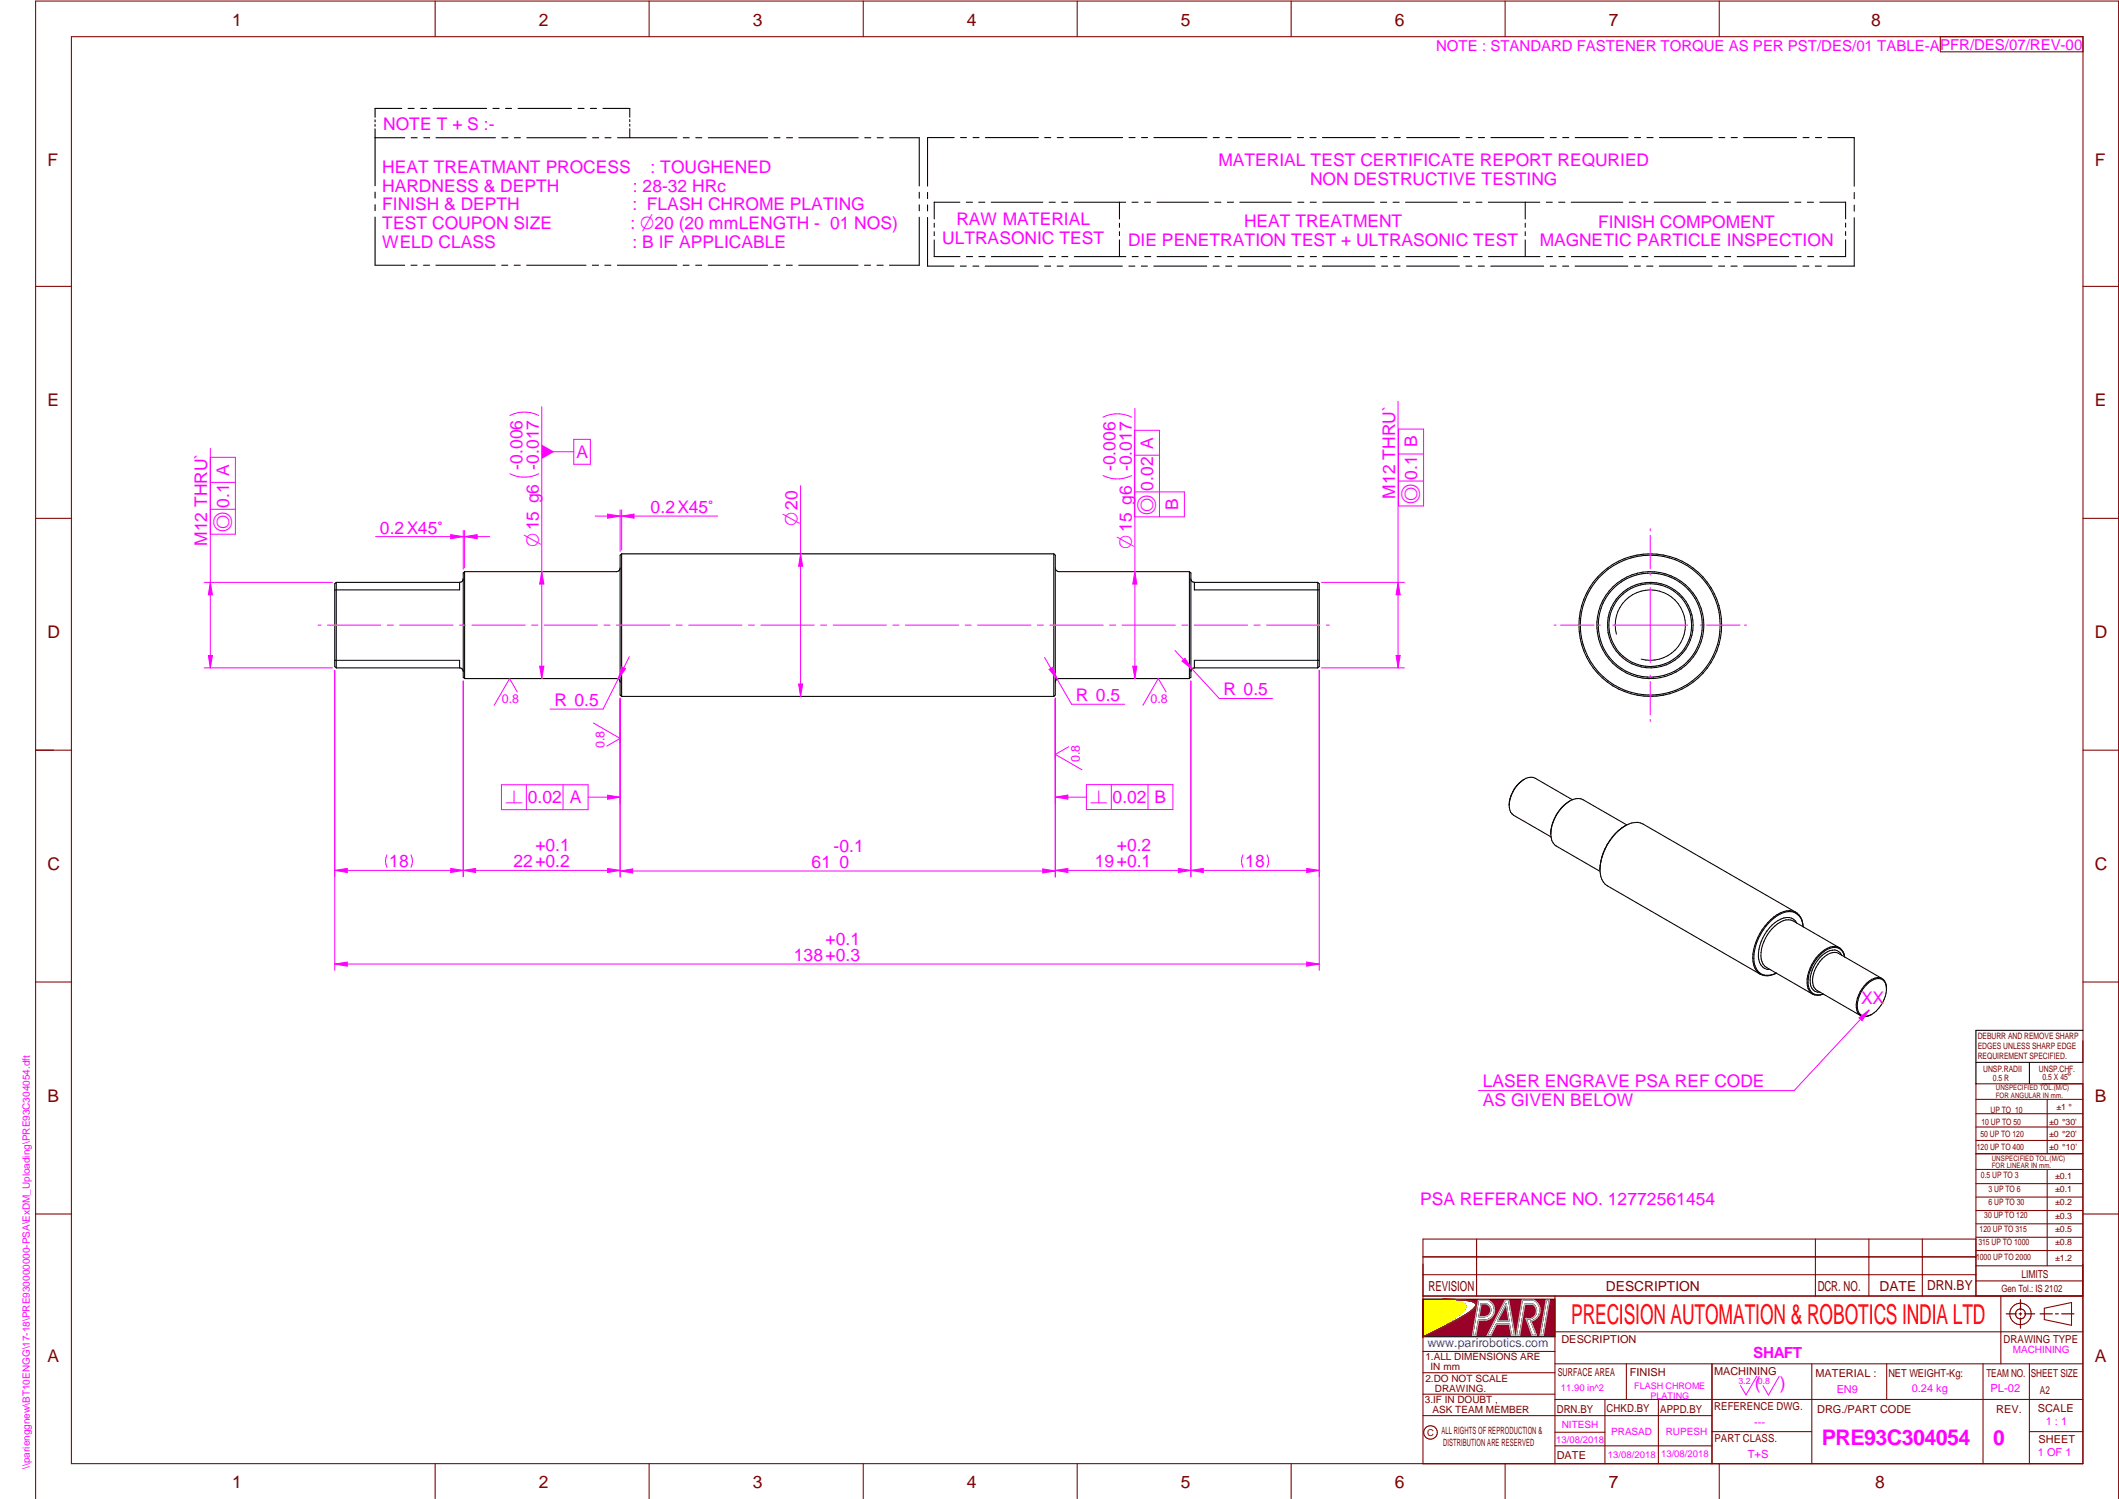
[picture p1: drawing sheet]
<svg xmlns="http://www.w3.org/2000/svg" width="594mm" height="420mm" viewBox="0 0 594 420" stroke-linecap="round" stroke-linejoin="round" font-family="sans-serif">
<g fill="none" stroke="#800000" stroke-width=".3">
<path d="M20 10.3h564v400h-564zM122 .3v10M182 .3v10M242 .3v10M302 .3v10M362 .3v10M422 .3v10M482 .3v10M10 80.3h10M584 80.3h10M10 145.3h10M584 145.3h10"/>
<path d="M10 210.3h10M584 210.3h10M10 275.3h10M584 275.3h10M10 340.3h10M584 340.3h10M122 410.3v9.7M182 410.3v9.7M242 410.3v9.7M302 410.3v9.7M362 410.3v9.7M422 410.3v9.7"/>
<path d="M482 410.3v9.7M10 420v-419.7h584v419.7"/>
</g>
<path d="M414.5 364.5h2.9a2.93 2.93 0 0 1 1.6 3 2.93 2.93 0 0 1-2.2 2.5l-2.3 .1-.7 4.2h-1zM422 364.5h1l1.7 9.8h-1l-.5-3.1h-3.7l-1.5 3.1h-1.1zM426.8 364.4h3.2a3.1 3.1 0 0 1 1.7 3.3 3.1 3.1 0 0 1-2.5 2.6l1.6 4h-1.3l-1.7-4.8a2.22 2.22 0 0 0 2.8-1.1 2.22 2.22 0 0 0-.8-2.8h-2.3l-1.5 8.7h-.9zM433.5 364.4h.9l-1.7 9.9h-.9z" fill="none" stroke="#991b1e" stroke-width=".34"/>
<path d="M415.2 365.5h1.5a1.85 1.85 0 0 1 1.2 2 1.85 1.85 0 0 1-1.7 1.6h-1.6z" fill-rule="evenodd" fill="#990026"/>
<path d="M415.2 365.5h1.5a1.85 1.85 0 0 1 1.2 2 1.85 1.85 0 0 1-1.7 1.6h-1.6z" fill="none" stroke="#991b1e" stroke-width=".34"/>
<path d="M422.3 365.5l.7 4.7h-3.1z" fill="#990026"/>
<path d="M422.3 365.5l.7 4.7h-3.1z" fill="none" stroke="#991b1e" stroke-width=".34"/>
<path d="M404.5 364.2l6.3 .2a3.3 3.3 0 0 1 3 1.2 1.91 1.91 0 0 1-.9 1.5l-4.4 2.8-9.6 4.8 5.5-3.1 4.4-2.9a3.9 3.9 0 0 0 2.1-2.7l-.4-.6-.7-.4-5.1-.8M414.5 364.5h2.9a2.93 2.93 0 0 1 1.6 3 2.93 2.93 0 0 1-2.2 2.5l-2.3 .1-.7 4.2h-1zM415.2 365.5h1.5a1.85 1.85 0 0 1 1.2 2 1.85 1.85 0 0 1-1.7 1.6h-1.6zM422 364.5h1l1.7 9.8h-1l-.5-3.1h-3.7l-1.5 3.1h-1.1zM422.3 365.5l.7 4.7h-3.1zM426.8 364.4h3.2a3.1 3.1 0 0 1 1.7 3.3 3.1 3.1 0 0 1-2.5 2.6l1.6 4h-1.3l-1.7-4.8a2.22 2.22 0 0 0 2.8-1.1 2.22 2.22 0 0 0-.8-2.8h-2.3l-1.5 8.7h-.9zM433.5 364.4h.9l-1.7 9.9h-.9z" fill="none" stroke="#000" stroke-width=".34"/>
<circle cx="410.8" cy="365.7" r=".17" fill="#000"/>
<path d="M415.2 365.5h1.5a1.85 1.85 0 0 1 1.2 2 1.85 1.85 0 0 1-1.7 1.6h-1.6zM422.3 365.5l.7 4.7h-3.1z" fill="none" stroke="#c0c0c0" stroke-width=".34"/>
<path d="M398.9 364.2h5.8l4.4 .7a1.53 1.53 0 0 1 1.8 1.6l-1.1 1.4-2.1 1.6-8.8 5.2z" fill-rule="evenodd" fill="#ff0"/>
<path d="M410.8 365.7a2.48 2.48 0 0 1-1.5 2.6l-3.4 2.4-7 4" fill="none" stroke="#f1eb1f" stroke-width=".34"/>
<circle cx="410.8" cy="365.7" r=".17" fill="#f1eb1f"/>
<path d="M410.8 365.7l-1-.7-3.3-.6-1.8-.2h-5.8v10.5" fill="none" stroke="#f1eb1f" stroke-width=".34"/>
<path d="M404.5 364.2l3.5 .4 2 .6a1.08 1.08 0 0 1 .6 1.8l-2.4 2.2-9.3 5.5" fill="none" stroke="#ff0" stroke-width=".34"/>
<path d="M398.9 364.2v10.5" fill="none" stroke="#000" stroke-width=".34"/>
<path d="M398.9 364.2v10.5" fill="none" stroke="#000" stroke-width=".3"/>
<path d="M404.5 364.2l7.3 .4 1.5 .4 .5 .4v.5l-1.1 1.3-2.9 2-10.9 5.5h37v-10.5zM414.5 364.5h2.9a2.93 2.93 0 0 1 1.6 3 2.93 2.93 0 0 1-2.2 2.5l-2.3 .1-.7 4.2h-1zM426.8 364.4h3.2a3.1 3.1 0 0 1 1.7 3.3 3.1 3.1 0 0 1-2.5 2.6l1.6 4h-1.3l-1.7-4.8a2.22 2.22 0 0 0 2.8-1.1 2.22 2.22 0 0 0-.8-2.8h-2.3l-1.5 8.7h-.9zM433.5 364.4h.9l-1.7 9.9h-.9zM422 364.5h1l1.7 9.8h-1l-.5-3.1h-3.7l-1.5 3.1h-1.1z" fill-rule="evenodd" fill="#990026"/>
<g fill="none" stroke="#000" stroke-width=".3">
<path d="M173.9 159.2a1.01 1.01 0 0 1-1 1h-42.6M174.3 155.2l-.4 .4v39.2l.4 .4M174.3 155.2v40M174.3 155.2h121.1M295.4 155.2v40M295.4 155.2l.5 .4v39.2l-.5 .4M295.9 159.2a1.01 1.01 0 0 0 1 1h36.6M94.3 163.2l-.5 .4v23.2l.5 .4M94.3 163.2v24M94.3 163.2h34.6M128.9 163.2v2.2M129.9 162.2a1.01 1.01 0 0 1-1 1"/>
<path d="M130.3 160.2l-.4 .4v29.2l.4 .4M130.3 160.2v30M333.5 160.2v30M333.5 160.2l.4 .4v29.2l-.4 .4M333.9 162.2a.94 .94 0 0 0 .9 1M334.8 163.2h34.6M334.8 163.2v2.2M369.4 163.2v24M369.4 163.2l.5 .4v23.2l-.5 .4M94.3 187.2h34.6M128.9 187.2a1.01 1.01 0 0 1 1 1M128.9 185.1v2.1"/>
<path d="M130.3 190.2h42.6a1.01 1.01 0 0 1 1 1M174.3 195.2h121.1M333.5 190.2h-36.6a1.01 1.01 0 0 0-1 1M334.8 187.2h34.6M334.8 187.2a.94 .94 0 0 0-.9 1M334.8 185.1v2.1M554 297.8h29.9M569 297.8v6M583.9 288.8h-29.9v15M398.9 364.2h37v10.5h-37"/>
<circle cx="462.7" cy="175.2" r="11.6"/>
<circle cx="462.7" cy="175.2" r="19.6"/>
<circle cx="462.7" cy="175.2" r="14.6"/>
<circle cx="462.7" cy="175.2" r="12"/>
<circle cx="462.7" cy="175.2" r="20"/>
<circle cx="462.7" cy="175.2" r="15"/>
</g>
<path d="M404.2 372.1l-.4 .2M404.5 364.2l5.5 .2zM410 364.4l3 .5M411.1 368.3l-6.2 3.5M411.1 368.3l-3.3 2-8.9 4.4 4.6-2.2M413 364.9l.5 .3M413 364.9l.8 .5M413.3 366.7l-2.2 1.6M413.6 365.3h.1M413.8 365.4v.6l-.5 .6M413.8 365.4v.2M413.8 365.8l-.8 1.2-1.6 1.2" fill="none" stroke="#991b1e" stroke-width=".34"/>
<path d="M414.5 364.5h2.9a2.93 2.93 0 0 1 1.6 3 2.93 2.93 0 0 1-2.2 2.5l-2.3 .1-.7 4.2h-1zM422 364.5h1l1.7 9.8h-1l-.5-3.1h-3.7l-1.5 3.1h-1.1zM426.8 364.4h3.2a3.1 3.1 0 0 1 1.7 3.3 3.1 3.1 0 0 1-2.5 2.6l1.6 4h-1.3l-1.7-4.8a2.22 2.22 0 0 0 2.8-1.1 2.22 2.22 0 0 0-.8-2.8h-2.3l-1.5 8.7h-.9zM433.5 364.4h.9l-1.7 9.9h-.9z" fill="none" stroke="#c0c0c0" stroke-width=".34"/>
<g fill="none" stroke="#800000" stroke-width=".3">
<path d="M544 10.3h40v4.2h-40zM583.9 291.8v6M554 308.1h29.9M554 312.2h29.9M554 315.9h29.9M554 319.7h29.9M573.9 308.1v15.3M554 323.4h29.9M554 327.8h29.9M554 331.8h29.9M554 335.5h29.9M554 339.3h29.9"/>
<path d="M573.9 327.8v27M398.9 352.3h155.1M398.9 357.3h155.1M414 347.3v16M509 347.3v16M524 347.3v16M538.9 347.3v16M554 347.3h-155.1v63h185v-106.5h-29.9v59.5M554 343h29.9M554 346.8h29.9M554 350.5h29.9M554 354.8h29.9"/>
<path d="M554 359h29.9M398.9 363.3h185M398.9 378.8h37M435.9 373.3h148M435.9 363.3v47M561 363.3v19M573.1 366.7l7.7-1.6v6.4l-7.7-1.6zM398.9 384.8h37M398.9 390.8h37M398.9 396.8h81.1M435.9 392.3h148M435.9 382.3h148"/>
<path d="M450 392.3v18M456 382.3v10M464.9 392.3v18M480 382.3v28M508 382.3v28M528.9 382.3v10M556 382.3v28M569 382.3v28M435.9 405.3h44.1M435.9 401.4h14.1M480 401.3h28M569 401.3h14.9"/>
<circle cx="566.5" cy="368.3" r="3"/>
<circle cx="566.5" cy="368.3" r="1.4"/>
<circle cx="401.1" cy="401.5" r="1.9"/>
</g>
<path d="M562.5 368.3h2.8M566.1 368.3h.7M566.5 364.3v2.9M566.5 368v.6M566.5 369.4v2.9M567.6 368.3h2.8M572 368.3h3.4M576.3 368.3h.8M578 368.3h3.4" fill="none" stroke="#800000" stroke-width=".34"/>
<path d="M93.8 165.4h35.1M334.8 165.4h35.1M453.2 177.8a9.9 9.9 0 0 1 8.7-12.4 9.9 9.9 0 0 1 10.6 10.7 9.9 9.9 0 0 1-12.4 8.6M93.8 185.1h35.1M334.8 185.1h35.1" fill="none" stroke="#000" stroke-width=".28"/>
<g fill="none" stroke="#f0f" stroke-width=".28">
<path d="M462.7 148.2v.6M462.7 150v9.4M89.2 175.2h.8M91.8 175.2h15M108.6 175.2h1.7M112 175.2h15M128.8 175.2h1.7M132.3 175.2h15M149 175.2h1.8M152.6 175.2h14.9M169.3 175.2h1.7M172.8 175.2h15"/>
<path d="M189.6 175.2h1.7M193.1 175.2h14.9M209.8 175.2h1.7M213.3 175.2h15M230.1 175.2h1.7M233.6 175.2h14.9M250.3 175.2h1.7M253.8 175.2h15M270.6 175.2h1.7M274.1 175.2h14.9M290.8 175.2h1.7M294.3 175.2h15"/>
<path d="M311.1 175.2h1.7M314.6 175.2h14.9M331.3 175.2h1.7M334.8 175.2h15M351.6 175.2h1.7M355.1 175.2h14.9M371.8 175.2h.9M435.7 175.2h.6M437.5 175.2h9.4M448.1 175.2h.6M452.2 175.2h21M462.7 160.7v.5"/>
<path d="M462.7 164.7v21M476.7 175.2h.5M478.4 175.2h9.4M489.1 175.2h.6M93.8 187.9v84.1M369.9 187.9v84.1M462.7 189.2v.6M462.7 191v9.4M462.7 201.6v.6M93.8 270.2l3.6-.5v1.1z"/>
</g>
<path d="M93.8 270.2l3.6-.5v1.1z" fill="#f0f"/>
<path d="M366.3 269.7l3.6 .5-3.6 .6z" fill="none" stroke="#f0f" stroke-width=".28"/>
<path d="M366.3 269.7l3.6 .5-3.6 .6z" fill="#f0f"/>
<path d="M173.9 195.9v50M295.9 195.9v50M173.9 244.1l3.5-.6v1.2zM93.8 270.2h276.1" fill="none" stroke="#f0f" stroke-width=".28"/>
<path d="M173.9 244.1l3.5-.6v1.2z" fill="#f0f"/>
<path d="M292.3 243.5l3.6 .6-3.6 .6z" fill="none" stroke="#f0f" stroke-width=".28"/>
<path d="M292.3 243.5l3.6 .6-3.6 .6z" fill="#f0f"/>
<path d="M143 116.5a9.1 9.1 0 0 1 8 0M143 132.8a9.1 9.1 0 0 0 8 0M151.3 186.7h1.2l-.6 3.5zM173.9 244.1h122" fill="none" stroke="#f0f" stroke-width=".28"/>
<path d="M151.3 186.7h1.2l-.6 3.5z" fill="#f0f"/>
<path d="M151.9 160.2l.6 3.5h-1.2z" fill="none" stroke="#f0f" stroke-width=".28"/>
<path d="M151.9 160.2l.6 3.5h-1.2z" fill="#f0f"/>
<path d="M151.9 114v76.2M223.9 191.7h1.1l-.6 3.5z" fill="none" stroke="#f0f" stroke-width=".28"/>
<path d="M223.9 191.7h1.1l-.6 3.5z" fill="#f0f"/>
<path d="M224.4 155.2l.6 3.5h-1.1z" fill="none" stroke="#f0f" stroke-width=".28"/>
<path d="M224.4 155.2l.6 3.5h-1.1z" fill="#f0f"/>
<path d="M309.2 116.9a9 9 0 0 1 8.1 0M224.4 136.1v59.1M309.2 133.3a9 9 0 0 0 8.1 0M317.6 186.7h1.1l-.5 3.5z" fill="none" stroke="#f0f" stroke-width=".28"/>
<path d="M317.6 186.7h1.1l-.5 3.5z" fill="#f0f"/>
<path d="M318.2 160.2l.5 3.5h-1.1z" fill="none" stroke="#f0f" stroke-width=".28"/>
<path d="M318.2 160.2l.5 3.5h-1.1z" fill="#f0f"/>
<path d="M318.2 114.5v75.7M57.2 163.2h36M57.2 187.2h36M58.4 183.7h1.2l-.6 3.5z" fill="none" stroke="#f0f" stroke-width=".28"/>
<path d="M58.4 183.7h1.2l-.6 3.5z" fill="#f0f"/>
<path d="M59 163.2l.6 3.5h-1.2z" fill="none" stroke="#f0f" stroke-width=".28"/>
<path d="M59 163.2l.6 3.5h-1.2z" fill="#f0f"/>
<path d="M59 125.7v61.5M370.5 163.2h23.2M370.5 187.2h23.2M391.4 183.7h1.2l-.6 3.5z" fill="none" stroke="#f0f" stroke-width=".28"/>
<path d="M391.4 183.7h1.2l-.6 3.5z" fill="#f0f"/>
<path d="M392 163.2l.6 3.5h-1.2z" fill="none" stroke="#f0f" stroke-width=".28"/>
<path d="M392 163.2l.6 3.5h-1.2z" fill="#f0f"/>
<path d="M392 112.5v74.7M129.9 190.9v54.8M173.9 195.9v49.8M129.9 244l3.4-.6v1.2z" fill="none" stroke="#f0f" stroke-width=".28"/>
<path d="M129.9 244l3.4-.6v1.2z" fill="#f0f"/>
<path d="M170.3 243.4l3.6 .6-3.6 .6z" fill="none" stroke="#f0f" stroke-width=".28"/>
<path d="M170.3 243.4l3.6 .6-3.6 .6z" fill="#f0f"/>
<path d="M295.9 195.9v49.8M333.9 190.9v54.8M129.9 244h44M295.9 244l3.5-.6v1.2z" fill="none" stroke="#f0f" stroke-width=".28"/>
<path d="M295.9 244l3.5-.6v1.2z" fill="#f0f"/>
<path d="M330.4 243.4l3.5 .6-3.5 .6z" fill="none" stroke="#f0f" stroke-width=".28"/>
<path d="M330.4 243.4l3.5 .6-3.5 .6z" fill="#f0f"/>
<path d="M174.4 186.9l1 .6-2.1 2.8zM176.4 184.1l-7.3 14.7h-14.9M295.9 244h38" fill="none" stroke="#f0f" stroke-width=".28"/>
<path d="M174.4 186.9l1 .6-2.1 2.8z" fill="#f0f"/>
<path d="M292.9 184.3l7.5 13.1h14.9M294.1 187.6l1-.6 1.3 3.3z" fill="none" stroke="#f0f" stroke-width=".28"/>
<path d="M294.1 187.6l1-.6 1.3 3.3z" fill="#f0f"/>
<path d="M170.3 144.1l3.6 .6-3.6 .5zM173.9 142.9v11.7M174.3 142.9v11.3" fill="none" stroke="#f0f" stroke-width=".28"/>
<path d="M170.3 144.1l3.6 .6-3.6 .5z" fill="#f0f"/>
<path d="M174.3 144.7l3.5-.6v1.1z" fill="none" stroke="#f0f" stroke-width=".28"/>
<path d="M174.3 144.7l3.5-.6v1.1z" fill="#f0f"/>
<path d="M166.9 144.7h34.3M93.8 187.9v57.8M129.9 190.9v54.8M108.5 239.6a3.9 3.9 0 0 0 0 3.5M115.2 239.6a3.9 3.9 0 0 1 0 3.5M93.8 244l3.6-.6v1.2z" fill="none" stroke="#f0f" stroke-width=".28"/>
<path d="M93.8 244l3.6-.6v1.2z" fill="#f0f"/>
<path d="M126.4 243.4l3.5 .6-3.5 .6z" fill="none" stroke="#f0f" stroke-width=".28"/>
<path d="M126.4 243.4l3.5 .6-3.5 .6z" fill="#f0f"/>
<path d="M333.9 190.9v54.8M369.9 187.9v57.8M348.5 239.6a3.9 3.9 0 0 0 0 3.5M355.2 239.6a3.9 3.9 0 0 1 0 3.5M93.8 244h36.1M333.9 244l3.4-.6v1.2z" fill="none" stroke="#f0f" stroke-width=".28"/>
<path d="M333.9 244l3.4-.6v1.2z" fill="#f0f"/>
<path d="M366.3 243.4l3.6 .6-3.6 .6z" fill="none" stroke="#f0f" stroke-width=".28"/>
<path d="M366.3 243.4l3.6 .6-3.6 .6z" fill="#f0f"/>
<path d="M151.9 126.6h9M173.9 195.6v12.6M295.9 195.6v17.1M166.4 202.6l7.5 4.4-3.8 2.1M299.6 209.3l-3.7 2.2 7.5 4.3M333.9 244h36" fill="none" stroke="#f0f" stroke-width=".28"/>
<path d="M151.9 124.6l3.5 2-3.5 2.1z" fill="#f0f"/>
<path d="M160.9 123.1h4.6v7h-4.6zM318 137.9h14.1v7h-14.1v-24.3h7.1v24.3M318 127.6h7.1M145 194l-2.1-3.8-4.3 7.5M326.9 194l-2.2-3.8-4.3 7.5M164.9 223.4h9" fill="none" stroke="#f0f" stroke-width=".28"/>
<path d="M170.3 222.9l3.6 .5-3.6 .6z" fill="#f0f"/>
<path d="M173.9 195.9v29.3M140.6 220h24.3v6.9h-24.3zM147.6 220v6.9M157.9 220v6.9M170.3 222.9l3.6 .5-3.6 .6zM295.9 223.4h8.7" fill="none" stroke="#f0f" stroke-width=".28"/>
<path d="M295.9 223.4l3.5-.6v1.2z" fill="#f0f"/>
<g fill="none" stroke="#f0f" stroke-width=".28">
<path d="M59 135.2h7M59 128.2h7v21.5h-7zM392.1 134.8h7M392.1 127.3h7M392.1 120.3h7v21.5h-7zM59 142.7h7M295.9 195.9v29.3M329.4 182.3l12.4 13.5h14.9M331.4 185.3l.8-.8 2 3zM304.6 219.9h24.2v7h-24.2zM311.6 219.9v7M321.9 219.9v7"/>
<path d="M295.9 223.4l3.5-.6v1.2z"/>
</g>
<path d="M331.4 185.3l.8-.8 2 3z" fill="#f0f"/>
<path d="M126.4 149.9l3.5 .5-3.5 .6zM129.9 148.7v10.9M130.3 148.7v10.5" fill="none" stroke="#f0f" stroke-width=".28"/>
<path d="M126.4 149.9l3.5 .5-3.5 .6z" fill="#f0f"/>
<path d="M130.3 150.4l3.5-.5v1.1z" fill="none" stroke="#f0f" stroke-width=".28"/>
<path d="M130.3 150.4l3.5-.5v1.1z" fill="#f0f"/>
<path d="M105.3 150.4h32M524 283.1l-21 22.6M492.5 385.7l-3 5.3-1.5-2.6M498.8 385.8l-3 5.2-1.5-2.6" fill="none" stroke="#f0f" stroke-width=".28"/>
<g fill="none" stroke="#000" stroke-width=".3">
<path d="M105.1 38.6h8.4M105.1 33.6v.6M105.1 34.8v.6M105.1 36.1v16M112.6 30.4h-7.5v2.5M114.4 30.4h1.7M115.3 38.6h1.7M117.9 30.4h1.7M118.8 38.6h1.7M121.4 30.4h15M122.3 38.6h16.6M138.2 30.4h1.7"/>
<path d="M140.7 38.6h1.7M141.7 30.4h1.7M144.2 38.6h1.7M145.2 30.4h15M147.7 38.6h16.6M162 30.4h1.7M165.5 30.4h1.8M166.1 38.6h1.7M169 30.4h7.6v2.5M169.6 38.6h1.7M173.1 38.6h16.7M176.6 33.5v.6"/>
<path d="M176.6 34.8v.6M176.6 36.1v2.5M191.6 38.6h1.6M195.1 38.6h1.7M198.6 38.6h16.6M217 38.6h1.7M220.5 38.6h1.7M224 38.6h16.6M242.4 38.6h1.7M245.9 38.6h1.7M249.4 38.6h8.3v13.5M267.5 38.6h-7.5v13.6"/>
<path d="M269.3 38.6h1.7M272.8 38.6h1.7M276.3 38.6h14.8M292.9 38.6h1.7M296.4 38.6h1.7M299.9 38.6h14.8M316.5 38.6h1.7M320 38.6h1.7M323.5 38.6h14.9M340.1 38.6h1.7M343.7 38.6h1.6M347.1 38.6h14.8"/>
<path d="M363.8 38.6h1.7M367.2 38.6h1.8M370.7 38.6h14.9M387.4 38.6h1.7M390.9 38.6h1.7M394.4 38.6h14.8M411 38.6h1.7M414.5 38.6h1.7M418 38.6h14.8M434.6 38.6h1.7M438.1 38.6h1.7M441.6 38.6h14.8"/>
<path d="M458.3 38.6h1.6M461.7 38.6h1.8M465.2 38.6h14.9M481.9 38.6h1.7M485.3 38.6h1.8M488.9 38.6h14.8M505.5 38.6h1.7M509 38.6h1.7M512.5 38.6h7.3v13.6M105.1 53.8v1.7M105.1 57.4v1.7M257.7 53.9v1.7"/>
<path d="M257.7 57.4v1.7M260 53.9v1.8M260 57.4v1.7M269.1 56.7h-7.2v4.7M270.9 56.7h1.7M274.4 56.7h1.7M277.9 56.7h14.4M294.1 56.7h1.8M297.6 56.7h1.7M301.2 56.7h14.4M313.9 56.7v4.7M317.4 56.7h1.7"/>
<path d="M320.9 56.7h1.7M324.4 56.7h14.4M340.6 56.7h1.7M344.1 56.7h1.7M347.6 56.7h14.4M363.8 56.7h1.7M367.3 56.7h1.8M370.8 56.7h14.5M387 56.7h1.8M390.6 56.7h1.7M394.1 56.7h14.4M410.3 56.7h1.7"/>
<path d="M413.8 56.7h1.7M417.3 56.7h14.4M427.6 56.7v4.7M433.5 56.7h1.7M437 56.7h1.7M440.5 56.7h14.4M456.8 56.7h1.7M460.2 56.7h1.8M463.8 56.7h14.4M480 56.7h1.7M483.5 56.7h1.7M487 56.7h14.4"/>
<path d="M503.2 56.7h1.7M506.7 56.7h1.7M510.2 56.7h7.2v4.6M519.8 54v1.7M519.8 57.5v1.7M105.1 60.8v13.5h8.3M115.2 74.3h1.7M118.7 74.3h1.7M122.2 74.3h16.6M140.7 74.3h1.7M144.1 74.3h1.8M147.7 74.3h16.6"/>
<path d="M166.1 74.3h1.7M169.6 74.3h1.7M173.1 74.3h16.6M191.5 74.3h1.7M195 74.3h1.7M198.5 74.3h16.7M217 74.3h1.6M220.5 74.3h1.7M223.9 74.3h16.7M242.4 74.3h1.7M245.9 74.3h1.7M257.7 60.9v13.4h-8.3"/>
<path d="M260 61v13.6h7.5M261.9 67.3v4.6h7.2M261.9 62.6v1.1M261.9 64.9v1.1M269.2 74.6h1.7M271 71.9h1.7M272.7 74.6h1.7M274.4 71.9h1.8M276.2 74.6h14.9M278 71.9h14.4M292.9 74.6h1.6M294.2 71.9h1.7"/>
<path d="M296.4 74.6h1.7M297.7 71.9h1.7M299.8 74.6h14.9M301.2 71.9h14.4M313.9 62.6v1.1M313.9 64.9v1.1M313.9 67.3v4.6M316.5 74.6h1.7M317.4 71.9h1.7M320 74.6h1.7M320.9 71.9h1.7M323.5 74.6h14.8"/>
<path d="M324.4 71.9h14.4M340.1 74.6h1.7M340.6 71.9h1.7M343.6 74.6h1.7M344.2 71.9h1.7M347.1 74.6h14.8M347.6 71.9h14.5M363.7 74.6h1.7M363.9 71.9h1.7M367.2 74.6h1.7M367.4 71.9h1.7M370.7 74.6h14.8"/>
<path d="M370.9 71.9h14.4M387.1 71.9h1.7M387.3 74.6h1.7M390.6 71.9h1.7M390.8 74.6h1.8M394.1 71.9h14.5M394.3 74.6h14.8M410.3 71.9h1.7M411 74.6h1.7M413.8 71.9h1.7M414.4 74.6h1.8M417.3 71.9h14.5"/>
<path d="M418 74.6h14.8M427.6 62.6v1.1M427.6 64.9v1.1M427.6 67.3v4.6M433.6 71.9h1.7M434.6 74.6h1.7M437 71.9h1.8M438.1 74.6h1.7M440.6 71.9h14.4M441.6 74.6h14.8M456.8 71.9h1.7M458.2 74.6h1.7"/>
<path d="M460.3 71.9h1.7M461.7 74.6h1.7M463.8 71.9h14.4M465.2 74.6h14.8M480 71.9h1.7M481.8 74.6h1.7M483.5 71.9h1.7M485.3 74.6h1.7M487 71.9h14.5M488.8 74.6h14.8M503.3 71.9h1.6M505.5 74.6h1.6"/>
<path d="M506.8 71.9h1.7M508.9 74.6h1.8M517.4 62.5v1.2M517.4 64.9v1.1M517.4 67.2v4.7h-7.2M519.8 61v13.6h-7.4M427.3 218.4l-.8 .6a8 8 0 0 0-2.4 3M424.1 222a8 8 0 0 0-1 3.8M424.1 222a7.1 7.1 0 0 1 5.1-4.2l1.2 .3 10.4 6.1M424.1 222a5.6 5.6 0 0 0-.2 6.1l10.9 6.5M440.1 224.5a11.4 11.4 0 0 0-5.3 9.1M450.6 236.7l-1.5 3.5-.5 3.5"/>
<path d="M450.6 236.7l-.6 1.2a14 14 0 0 0-1.4 5.8M454.7 232.1a14.7 14.7 0 0 0-4.1 4.6M455.6 231.5a13.7 13.7 0 0 0-5 5.2M455.6 231.5a5.1 5.1 0 0 1 5-.5l42.9 24.7M455.6 231.5l-.1 .1M456.1 231.2l-12.3-7a4.4 4.4 0 0 0-5.1 1.4 11.3 11.3 0 0 0-3.8 9.2 3.2 3.2 0 0 0 1.4 2.4l12.3 7M448.6 243.7a5 5 0 0 0 2 4.6l42.9 24.7M495.6 258.6a7.9 7.9 0 0 1 6.9-3.2 4.2 4.2 0 0 1 3 4.4 4 4 0 0 0-6-3.8 14.7 14.7 0 0 0-7.7 13.7 4 4 0 0 0 6.2 3.1 4.1 4.1 0 0 1-6.5-3.2 14.9 14.9 0 0 1 4.1-11zM503.8 258.8a3 3 0 0 0-4.5-1.2 11.8 11.8 0 0 0-6.2 11.4 3.1 3.1 0 0 0 3.2 2.7M508.2 278.6a3.5 3.5 0 0 0 3 0M515.7 265.6l-13-7.5a4.1 4.1 0 0 0-4.3 .8 10.8 10.8 0 0 0-4.4 10.7l.7 1.2 .5 .3 13 7.5M516.3 267.8a2.56 2.56 0 0 0-4-1 9.5 9.5 0 0 0-4.6 9.5 2.48 2.48 0 0 0 2.6 1.8"/>
<path d="M517.1 268.2a3 3 0 0 0-4.9-2.1 11 11 0 0 0-5.2 10.2 2.84 2.84 0 0 0 4.1 2.3M517.2 268.2a3.1 3.1 0 0 0-4.9-2.4 11.3 11.3 0 0 0-5.6 10.4 3.7 3.7 0 0 0 1.5 2.4M523.2 276.1a4.2 4.2 0 0 1 4.5-1.6 4.4 4.4 0 0 1 .5 5.6 6.9 6.9 0 0 1-5.5 4.8 2.48 2.48 0 0 1-2-2.9l.5-2.6a9 9 0 0 1 2-3.3zM527.6 274.3l-12.2-7.1a4 4 0 0 0-4.5 1.5 7.9 7.9 0 0 0-2.3 8.1l.8 .8 12.3 7.1M528.9 277a2.59 2.59 0 0 0-1.2-2.7 2.59 2.59 0 0 0-2.9 .2 8.9 8.9 0 0 0-4.2 8.7l.2 .6 .9 .9M524.8 284.3l-.2 .1a3.1 3.1 0 0 1-2.9 .3"/>
</g>
<path d="M521.2 285.3l2.8-2.2-2 3z" fill="#f0f"/>
<path d="M521.2 285.3l2.8-2.2-2 3zM414.5 305.7h88.5" fill="none" stroke="#f0f" stroke-width=".28"/>
<text font-size="7.7" fill="#f00" x="440.5" y="371">PRECISION AUTOMATION &amp; ROBOTICS INDIA LTD</text>
<text font-size="6" fill="#f0f" x="510.8" y="405">PRE93C304054</text>
<text font-size="5.9" fill="#f0f" x="558.8" y="405">0</text>
<g font-size="5.4" fill="#f0f">
<text x="397.3" y="141.1" transform="rotate(-90 397.3 141.1)">a</text>
<text x="64.2" y="149.1" transform="rotate(-90 64.2 149.1)">a</text>
<text x="223.6" y="147.5" transform="rotate(-90 223.6 147.5)">O20</text>
<text x="323.3" y="144.2" transform="rotate(-90 323.3 144.2)">a</text>
<text x="151" y="153.4" transform="rotate(-90 151 153.4)">O15 g6</text>
<text x="317.3" y="153.8" transform="rotate(-90 317.3 153.8)">O15 g6</text>
<text x="141.7" y="225.2">n</text>
<text x="305.6" y="225.2">n</text>
</g>
<g font-size="4.9" fill="#800000">
<text x="65.1" y="7.2">1</text>
<text x="151" y="7.2">2</text>
<text x="211.1" y="7.2">3</text>
<text x="271.1" y="7.2">4</text>
<text x="331" y="7.2">5</text>
<text x="391" y="7.2">6</text>
<text x="451.1" y="7.2">7</text>
<text x="524.6" y="7.2">8</text>
<text x="13.3" y="46.6">F</text>
<text x="587.3" y="46.6">F</text>
<text x="13.3" y="113.8">E</text>
<text x="587.3" y="113.8">E</text>
<text x="13.3" y="178.8">D</text>
<text x="587.3" y="178.8">D</text>
<text x="13.3" y="243.8">C</text>
<text x="587.3" y="243.8">C</text>
<text x="13.3" y="308.8">B</text>
<text x="587.3" y="308.8">B</text>
<text x="13.3" y="381.8">A</text>
<text x="587.3" y="381.8">A</text>
<text x="65.1" y="417.2">1</text>
<text x="151" y="417.2">2</text>
<text x="211.1" y="417.2">3</text>
<text x="271.1" y="417.2">4</text>
<text x="331" y="417.2">5</text>
<text x="391" y="417.2">6</text>
<text x="451.1" y="417.2">7</text>
<text x="525.7" y="417.2">8</text>
</g>
<g font-size="4.9" fill="#f0f">
<text x="107.4" y="36.4">NOTE T + S :-</text>
<text x="341.6" y="46.6">MATERIAL TEST CERTIFICATE REPORT REQURIED</text>
<text x="107.2" y="48.4">HEAT TREATMANT PROCESS</text>
<text x="107.2" y="53.7">HARDNESS &amp; DEPTH</text>
<text x="177.4" y="53.7">: 28-32 HRc</text>
<text x="182.4" y="48.4">: TOUGHENED</text>
<text x="367.3" y="51.8">NON DESTRUCTIVE TESTING</text>
<text x="107.2" y="58.9">FINISH &amp; DEPTH</text>
<text x="177.3" y="58.9">: FLASH CHROME PLATING</text>
<text x="107.2" y="64.2">TEST COUPON SIZE</text>
<text x="176.7" y="64.2">: O20 (20 mmLENGTH - 01 NOS)</text>
<text x="268.1" y="63.1">RAW MATERIAL</text>
<text x="348.8" y="63.7">HEAT TREATMENT</text>
<text x="448" y="63.8">FINISH COMPOMENT</text>
<text x="107.2" y="69.4">WELD CLASS</text>
<text x="177.3" y="69.4">: B IF APPLICABLE</text>
<text x="264.2" y="68.3">ULTRASONIC TEST</text>
<text x="316.3" y="68.9">DIE PENETRATION TEST + ULTRASONIC TEST</text>
<text x="431.7" y="69">MAGNETIC PARTICLE INSPECTION</text>
<text x="146.5" y="131.6" transform="rotate(-90 146.5 131.6)">-0.006</text>
<text x="151" y="131.6" transform="rotate(-90 151 131.6)">-0.017</text>
<text x="161.6" y="128.4">A</text>
<text x="312.8" y="132.1" transform="rotate(-90 312.8 132.1)">-0.006</text>
<text x="317.3" y="132.1" transform="rotate(-90 317.3 132.1)">-0.017</text>
<text x="323.3" y="137.5" transform="rotate(-90 323.3 137.5)">0.02 A</text>
<text x="397.3" y="134.5" transform="rotate(-90 397.3 134.5)">0.1 B</text>
<text x="64.2" y="142.4" transform="rotate(-90 64.2 142.4)">0.1 A</text>
<text x="182.4" y="143.8">0.2X45v</text>
<text x="330.3" y="143" transform="rotate(-90 330.3 143)">B</text>
<text x="391.1" y="139.7" transform="rotate(-90 391.1 139.7)">M12 THRU`</text>
<text x="106.5" y="149.6">0.2X45v</text>
<text x="58.1" y="153" transform="rotate(-90 58.1 153)">M12 THRU`</text>
<text x="155.4" y="197.9">R 0.5</text>
<text x="301.7" y="196.6">R 0.5</text>
<text x="343.1" y="194.9">R 0.5</text>
<text x="147.9" y="225.2">0.02 A</text>
<text x="311.9" y="225.2">0.02 B</text>
<text x="150.1" y="238.5">+0.1</text>
<text x="233.7" y="238.7">-0.1</text>
<text x="313.1" y="238.5">+0.2</text>
<text x="109.1" y="243.1">18</text>
<text x="143.9" y="243.1">22+0.2</text>
<text x="227.5" y="243.2">61</text>
<text x="235.3" y="243.2">0</text>
<text x="307" y="243.1">19+0.1</text>
<text x="349.1" y="243.1">18</text>
<text x="222.6" y="269.4">138+0.3</text>
<text x="231.5" y="264.8">+0.1</text>
<text x="521.8" y="281.4">XX</text>
<text x="415.7" y="304.8">LASER ENGRAVE PSA REF CODE</text>
<text x="415.7" y="310">AS GIVEN BELOW</text>
<text x="398.1" y="337.8">PSA REFERANCE NO. 12772561454</text>
<text x="491.9" y="389.3">(</text>
<text x="499" y="389.3">)</text>
</g>
<text font-size="4.3" fill="#f0f" x="491.5" y="380.6">SHAFT</text>
<g font-size="4.2" fill="#f0f">
<text x="402.7" y="14.3">NOTE : STANDARD FASTENER TORQUE AS PER PST/DES/01 TABLE-A</text>
<text x="544" y="14">PFR/DES/07/REV-00</text>
</g>
<g font-size="3.9" fill="#800000">
<text x="400.5" y="361.9">REVISION</text>
<text x="450.3" y="362">DESCRIPTION</text>
<text x="509.6" y="361.7">DCR. NO.</text>
<text x="527" y="361.7">DATE</text>
<text x="540.3" y="361.6">DRN.BY</text>
</g>
<g font-size="3.5" fill="#f0f">
<text x="140.7" y="197.1">0.8</text>
<text x="322.6" y="197.1">0.8</text>
<text x="169.5" y="209.7" transform="rotate(-90 169.5 209.7)">0.8</text>
<text x="302.7" y="213.6" transform="rotate(-90 302.7 213.6)">0.8</text>
</g>
<text font-size="3.5" fill="#00f" x="400.2" y="377.6">www.parirobotics.com</text>
<g font-size="3.1" fill="#800000">
<text x="579.6" y="302.8">°</text>
<text x="566.7" y="358.2">LIMITS</text>
<text x="437.8" y="376.3">DESCRIPTION</text>
<text x="561.7" y="376.3">DRAWING TYPE</text>
<text x="436.7" y="385.6">SURFACE AREA</text>
<text x="456.9" y="385.6">FINISH</text>
<text x="480.6" y="385.5">MACHINING</text>
<text x="509" y="386.1">MATERIAL :</text>
<text x="529.4" y="386">NET WEIGHT-Kg:</text>
<text x="556.9" y="385.9">TEAM NO.</text>
<text x="569.4" y="385.9">SHEET SIZE</text>
<text x="436.4" y="395.9">DRN.BY</text>
<text x="450.4" y="395.8">CHKD.BY</text>
<text x="465.4" y="396">APPD.BY</text>
<text x="480.6" y="395.1">REFERENCE DWG.</text>
<text x="559.7" y="396">REV.</text>
<text x="571.3" y="395.9">SCALE</text>
<text x="571.9" y="390.7">A2</text>
<text x="509.5" y="396.1">DRG./PART CODE</text>
<text x="480.6" y="404.2">PART CLASS.</text>
<text x="571.5" y="404.4">SHEET</text>
<text x="436.4" y="408.9">DATE</text>
</g>
<g font-size="3.1" fill="#f0f">
<text x="514.9" y="390.4">EN9</text>
<text x="536" y="390.2">0.24 kg</text>
<text x="558" y="390.2">PL-02</text>
<text x="491.8" y="399.6">---</text>
<text x="573.5" y="399.5">1 : 1</text>
<text x="490" y="408.6">T+S</text>
<text x="571.4" y="408.1">1 OF 1</text>
</g>
<g font-size="2.8" fill="#800000">
<text x="561.1" y="362">Gen Tol.: IS 2102</text>
<text x="399.6" y="381.2">1.ALL DIMENSIONS ARE</text>
<text x="399.6" y="387.3">2.DO NOT SCALE</text>
<text x="401.1" y="384">IN mm</text>
<text x="399.5" y="393.4">3.IF IN DOUBT ,</text>
<text x="402.2" y="390.1">DRAWING.</text>
<text x="401.6" y="396.2">ASK TEAM MEMBER</text>
<text x="404.1" y="402">ALL RIGHTS OF REPRODUCTION &amp;</text>
<text x="404.6" y="405.4">DISTRIBUTION ARE RESERVED</text>
</g>
<g font-size="2.8" fill="#f0f">
<text x="564.3" y="379.2">MACHINING</text>
<text x="437.8" y="400.1">NITESH</text>
<text x="451.7" y="402.2">PRASAD</text>
<text x="467" y="402.3">RUPESH</text>
<text x="8.4" y="411.6" transform="rotate(-90 8.4 411.6)">\\parienggnew\BT10ENGG\17-18\PRE930000000-PSA\ExDM_Uploading\PRE93C304054.dft</text>
</g>
<g font-size="2.7" fill="#f0f">
<text x="437.6" y="389.8">11.90 in^2</text>
<text x="436.3" y="404.3">13/08/2018</text>
<text x="450.8" y="408.7">13/08/2018</text>
<text x="465.7" y="408.5">13/08/2018</text>
</g>
<text font-size="2.7" fill="#800000" x="400.1" y="402.5">C</text>
<g font-size="2.5" fill="#800000">
<text x="554.5" y="291.3">DEBURR AND REMOVE SHARP</text>
<text x="554.5" y="294">EDGES UNLESS SHARP EDGE</text>
<text x="554.5" y="296.8">REQUIREMENT SPECIFIED.</text>
<text x="556" y="300.6">UNSP.RADII</text>
<text x="558.7" y="302.9">0.5 R</text>
<text x="571.6" y="300.4">UNSP.CHF.</text>
<text x="572.6" y="302.7">0.5 X 45</text>
<text x="558.1" y="311.9">UP TO 10</text>
<text x="576.6" y="311">±1 °</text>
<text x="555.5" y="315.3">10 UP TO 50</text>
<text x="574.5" y="315.2">±0 °30'</text>
<text x="554.2" y="322.2">120 UP TO 400</text>
<text x="555.2" y="318.7">50 UP TO 120</text>
<text x="574.5" y="318.6">±0 °20'</text>
<text x="574.5" y="322.5">±0 °10'</text>
<text x="555.4" y="330.2">0.5 UP TO 3</text>
<text x="557.5" y="334">3 UP TO 6</text>
<text x="576.2" y="330.3">±0.1</text>
<text x="576.2" y="334.1">±0.1</text>
<text x="556.3" y="341.5">30 UP TO 120</text>
<text x="557.5" y="337.7">6 UP TO 30</text>
<text x="576.2" y="337.8">±0.2</text>
<text x="576.2" y="341.5">±0.3</text>
<text x="555" y="345.3">120 UP TO 315</text>
<text x="576.2" y="345.3">±0.5</text>
<text x="554" y="353.3">1000 UP TO 2000</text>
<text x="554.6" y="349">315 UP TO 1000</text>
<text x="576.2" y="349.1">±0.8</text>
<text x="576.2" y="353.3">±1.2</text>
</g>
<g font-size="2.5" fill="#f0f">
<text x="458.2" y="389.4">FLASH CHROME</text>
<text x="487.4" y="387.8">3.2</text>
<text x="492.8" y="387.8">0.8</text>
<text x="462.7" y="392.1">PLATING</text>
</g>
<g font-size="2.1" fill="#800000">
<text x="559.6" y="305.6">UNSPECIFIED TOL.(M/C)</text>
<text x="559.6" y="307.7">FOR ANGULAR IN mm.</text>
<text x="558.4" y="325.3">UNSPECIFIED TOL.(M/C)</text>
<text x="558.4" y="327.4">FOR LINEAR IN mm.</text>
</g>
</svg>
